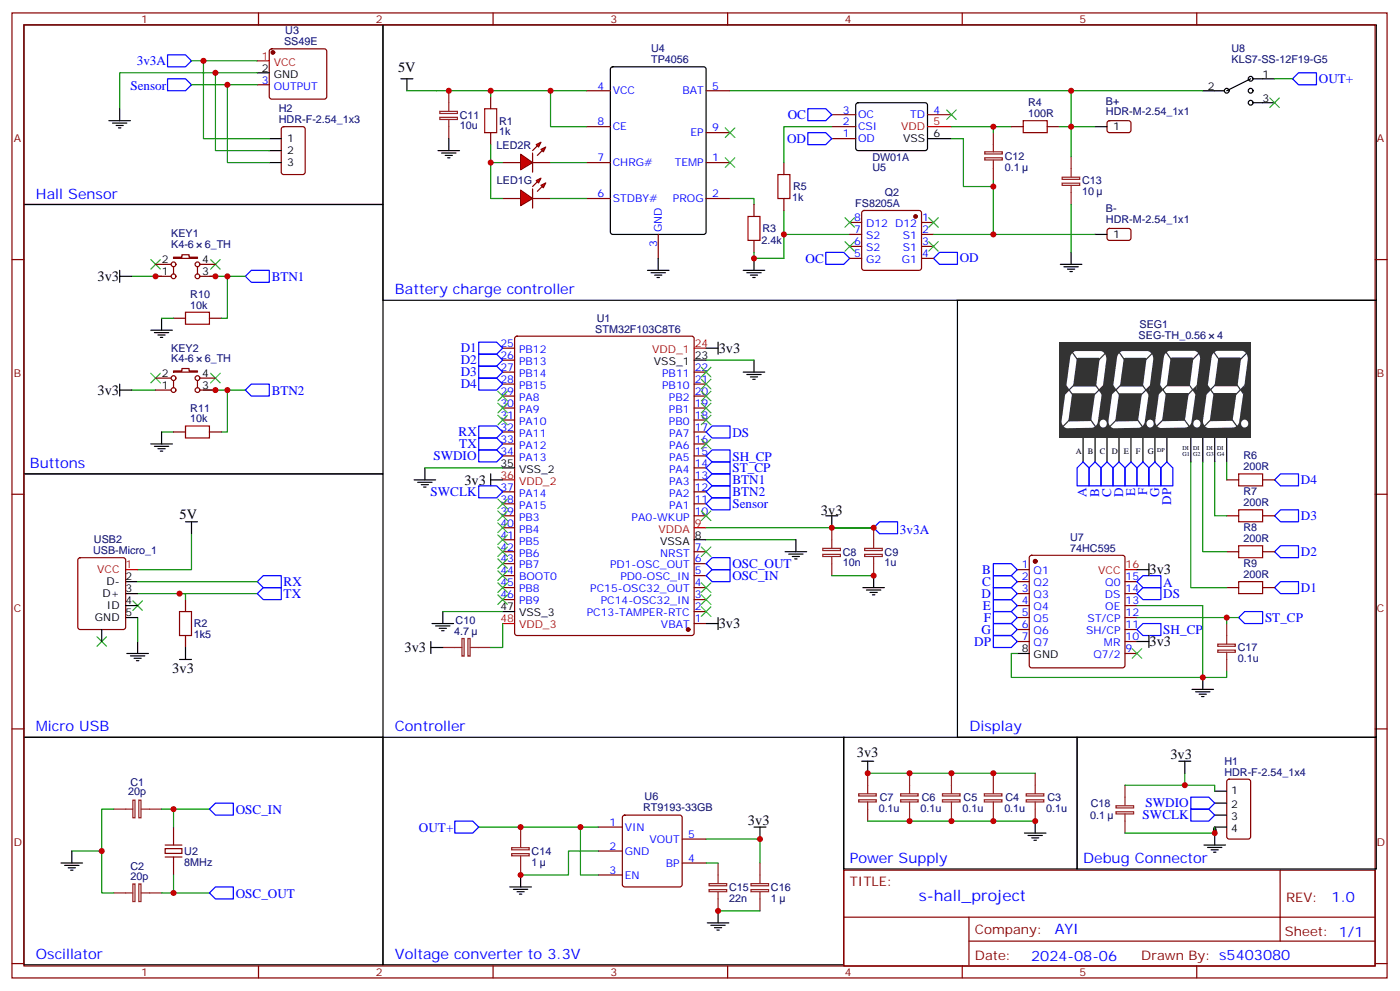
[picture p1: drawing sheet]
<svg xmlns="http://www.w3.org/2000/svg" width="413mm" height="292mm" viewBox="0 0 413 292" stroke-linecap="round" stroke-linejoin="round" font-family="sans-serif">
<g fill="none" stroke="#870000" stroke-width=".35">
<path d="M79.6 14.6l.5-.2h15.5l.5 .2 .2 .5v13.4l-.2 .5-.5 .2h-15.5l-.5-.2-.2-.5v-13.4zM75.8 25h3.6M172.9 26.7h7M172.9 37.3h7M208.1 26.7h7.1M208.1 39.1h7.1M172.9 47.9h7M172.9 58.5h7M208.1 47.9h7.1M208.1 58.5h7.1M194 69.1v7M151.9 99.3l.5-.2h51.5l.7 .4v87l-.5 .7-51.7 .1-.7-.5v-87z"/>
<path d="M148.2 116.7h3.5M148.2 113.2h3.5M148.2 109.6h3.5M148.2 102.6h3.5M148.2 106.1h3.5M204.6 116.7h3.5M204.6 113.2h3.5M204.6 109.6h3.5M148.2 134.3h3.5M148.2 130.8h3.5M148.2 127.3h3.5M148.2 123.8h3.5"/>
<path d="M148.2 120.2h3.5M204.6 137.9h3.5M204.6 134.3h3.5M204.6 130.8h3.5M204.6 127.3h3.5M204.6 123.8h3.5M204.6 120.2h3.5M148.2 152h3.5M148.2 148.4h3.5M148.2 144.9h3.5M148.2 155.5h3.5M148.2 159h3.5"/>
<path d="M204.6 152h3.5M204.6 148.4h3.5M204.6 144.9h3.5M204.6 141.4h3.5M54.7 176.7v3.5M148.2 176.7h3.5M148.2 173.1h3.5M148.2 169.6h3.5M148.2 166.1h3.5M148.2 162.6h3.5M204.6 176.7h3.5M204.6 173.1h3.5"/>
<path d="M204.6 169.6h3.5M204.6 166.1h3.5M204.6 162.6h3.5M54.7 187.3v3.5M204.6 183.7h3.5M204.6 180.2h3.5M48.7 250h4.9v1.5h-4.9zM51.2 243.7v3.5M51.2 254.3v3.5"/>
</g>
<g fill="#870000" stroke="#870000" stroke-width=".35">
<circle cx="202.8" cy="185.5" r=".53"/>
<circle cx="80.4" cy="15.5" r=".53"/>
</g>
<g fill="none" stroke="#000" stroke-width=".35">
<path d="M7.1 7.3h105.8v53h-105.8zM180.2 19.9l.4-.2h26.8l.7 .4v48.3l-.4 .6-27.1 .1-.6-.5-.1-48.2zM32.1 35.6h6.4M33.2 36.3h4.2M34.2 37h2.1M34.9 37.7h.7M35.3 32v3.6M75.8 21.4h3.6M118.2 23.2h3.5M119.9 23.2v3.5M190.9 79.7h6.3M194 76.1v3.6"/>
<path d="M191.9 80.4h4.2M193 81.1h2.1M193.7 81.8h.7M204.6 106.1h3.5M219.1 109.6h6.3M220.1 110.3h4.3M221.2 111.1h2.1M221.9 111.8h.7M222.2 106.1v3.5M7.1 139.6h105.8v77.6h-105.8zM125.2 137.9v3.5M148.2 137.9h3.5"/>
<path d="M54.7 153.7h3.5M56.4 153.7v3.6M122.1 141.4h6.3M123.1 142.1h4.3M124.2 142.8h2.1M124.9 143.5h.7M204.6 159h3.5M234.6 159v3.6M231.4 162.6h6.4M232.5 163.3h4.2M233.5 164h2.2M234.2 164.7h.7"/>
<path d="M254.4 173.1h6.3M255.4 173.8h4.2M256.5 174.6h2.1M257.2 175.3h.7M257.5 169.6v3.5M37.4 192.5h6.3M38.5 193.3h4.2M39.5 194h2.1M40.2 194.7h.7M40.6 189v3.5M52.9 194.3h3.5M54.7 190.8v3.5"/>
<path d="M127.4 183.7h6.3M128.4 184.4h4.2M129.5 185.1h2.1M130.2 185.8h.7M130.5 180.2v3.5M148.2 180.2h3.5M7.1 217.2h105.8v67.1h-105.8zM248.7 217.2h68.8v38.8h-68.8zM254 224.3h3.5M255.8 224.3v3.5M18 254.3h6.3M19 255h4.3"/>
<path d="M20.1 255.7h2.1M20.8 256.4h.7M21.2 250.8v3.5M302 245.5h6.3M303 246.2h4.3M304.1 246.9h2.1M304.8 247.6h.7M305.2 241.9v3.6"/>
</g>
<path d="M75.8 17.9h3.6M204.6 102.6h3.5M148.2 141.4h3.5M204.6 155.5h3.5M148.2 183.7h3.5" fill="none" stroke="#f00" stroke-width=".35"/>
<g fill="none" stroke="#008700" stroke-width=".35">
<path d="M75.8 21.4h-40.5v10.6M208.1 106.1h14.1M125.2 137.9h23M56.4 157.3v10.6h-15.8M208.1 159h26.5M40.6 174.9h35.2M52.9 174.9h1.8v1.8M130.5 180.2h17.7M148.2 183.7v7.1h-3.6M33.5 238.4h-3.5v24.7h3.5M47.6 238.4h3.6v5.3M51.2 238.4h10.5"/>
<path d="M255.8 227.8h49.4M21.2 250.8h8.8M51.2 257.8v5.3h-3.6M255.8 241.9h49.4M51.2 263.1h10.5"/>
</g>
<path d="M52.9 180.2h3.5v7.1h-3.5z" fill="none" stroke="#a10000" stroke-width=".35"/>
<path d="M48.7 252.5h4.9M48.7 249h4.9M51.2 247.2v1.8M51.2 252.5v1.8" fill="none" stroke="#871200" stroke-width=".35"/>
<g fill="none" stroke="#8c2424" stroke-width=".35">
<path d="M245.2 155.5v6M257.5 155.5v6M242.5 161.6h5.2v.6h-5.2zM242.5 163.3h5.2v.7h-5.2zM245.2 164v5.6M254.9 161.6h5.2v.6h-5.2zM254.9 163.3h5.2v.7h-5.2zM257.5 164v5.6M130.5 190.8h5.7M136.2 188.1h.6v5.2h-.6zM137.9 188.1h.7v5.2h-.7zM138.6 190.8h6"/>
<path d="M33.5 238.4h5.7M39.2 235.8h.6v5.1h-.6zM40.9 235.8h.7v5.1h-.7zM41.6 238.4h6M253.1 233.9h5.2v.6h-5.2zM253.1 235.7h5.2v.6h-5.2zM255.8 227.8v6M255.8 236.3v5.6M265.5 233.9h5.2v.6h-5.2zM265.5 235.7h5.2v.6h-5.2zM268.1 227.8v6M268.1 236.3v5.6"/>
<path d="M277.8 233.9h5.2v.6h-5.2zM277.8 235.7h5.2v.6h-5.2zM280.5 227.8v6M280.5 236.3v5.6M290.2 233.9h5.1v.6h-5.1zM290.2 235.7h5.1v.6h-5.1zM292.8 227.8v6M292.8 236.3v5.6M302.5 233.9h5.2v.6h-5.2zM302.5 235.7h5.2v.6h-5.2zM305.2 227.8v6M305.2 236.3v5.6"/>
<path d="M33.5 263.1h5.7M39.2 260.5h.6v5.1h-.6zM40.9 260.5h.7v5.1h-.7zM41.6 263.1h6"/>
</g>
<path d="M49.4 16.2h5.3l1.7 1.7-1.7 1.8h-5.3zM49.4 23.2h5.3l1.7 1.8-1.7 1.7h-5.3zM141.1 125.5h5.3l1.8 1.8-1.8 1.7h-5.3zM141.1 129h5.3l1.8 1.8-1.8 1.8h-5.3zM208.1 148.4l1.8-1.7h5.3v3.5h-5.3zM75.8 171.4l1.8-1.8h5.3v3.5h-5.3zM75.8 174.9l1.8-1.8h5.3v3.6h-5.3zM208.1 169.6l1.8-1.7h5.3v3.5h-5.3zM208.1 166.1l1.8-1.8h5.3v3.6h-5.3zM61.7 238.4l1.8-1.8h5.3v3.6h-5.3zM61.7 263.1l1.8-1.8h5.3v3.6h-5.3z" fill="none" stroke="#00f" stroke-width=".35"/>
<path d="M39.2 177l2.8 2.8M42 177l-2.8 2.8" fill="none" stroke="#3c3" stroke-width=".35"/>
<g fill="#f00" stroke="#870000" stroke-width=".35">
<path d="M153.5 56l3.5 2.5-3.5 2.1z"/>
<path d="M157 55.7v5.6z"/>
</g>
<g fill="#870000" stroke="#870000" stroke-width=".35">
<path d="M157 55l1.4-1.4z"/>
<path d="M159.8 55l-1.4 1.4z"/>
</g>
<g fill="#f00" stroke="#870000" stroke-width=".35">
<path d="M158 53.2l1.5-.7-.8 1.4z"/>
<path d="M159.5 54.6l1.4-.7-.7 1.4z"/>
</g>
<path d="M148.2 58.5h5.3M157 58.5h5.3" fill="none" stroke="#870000" stroke-width=".35"/>
<g fill="#f00" stroke="#870000" stroke-width=".35">
<path d="M153.5 45.4l3.5 2.5-3.5 2.1z"/>
<path d="M157 45.1v5.6z"/>
</g>
<g fill="#870000" stroke="#870000" stroke-width=".35">
<path d="M157 44.4l1.4-1.4z"/>
<path d="M158.4 45.8l1.4-1.4z"/>
</g>
<g fill="#f00" stroke="#870000" stroke-width=".35">
<path d="M158 42.6l1.5-.7-.8 1.4z"/>
<path d="M159.5 44l1.4-.7-.7 1.4z"/>
</g>
<g fill="none" stroke="#870000" stroke-width=".35">
<path d="M144.6 28.5v3.5M144.6 39.1v3.5M245.2 37.3h7M245.2 33.8h7M273.4 33.8h7.1M298.1 37.3h3.5M308.7 37.3h3.5M148.2 47.9h5.3M157 47.9h5.3M231.1 47.9v3.5M231.1 58.5v3.5M245.2 40.9h7"/>
<path d="M222.2 60.3v3.5M222.2 70.8v3.6M250.5 65.5h3.5M250.5 69.1h3.5M250.5 72.6h3.5M250.5 76.1h3.5M254.2 62.2l.5-.2h16.2l.5 .2 .2 .5v16.3l-.2 .5-.5 .2h-16.2l-.5-.3-.2-.4v-16.3zM271.6 65.5h3.6M271.6 69.1h3.6M271.6 72.6h3.6M271.6 76.1h3.6M176.4 243.7h7"/>
<path d="M176.4 250.8h7M176.4 257.8h7M183.7 240.4l.4-.2h16.3l.5 .2 .2 .5v19.7l-.3 .5-.4 .2h-16.3l-.4-.2-.3-.5v-19.7zM201.1 254.3h7M201.1 247.2h7"/>
</g>
<g fill="none" stroke="#008700" stroke-width=".35">
<path d="M172.9 26.7h-10.6v10.6h10.6M245.2 37.3h-14.1v10.6M280.5 37.3h17.6M144.6 42.6v15.9h3.6M144.6 47.9h3.6M162.3 47.9h10.6M162.3 58.5h10.6M215.2 58.5h7v1.8M280.5 40.9h3.5v14.1h8.8M292.8 53.2v15.9M231.1 69.1v7h-8.9v-1.7M231.1 62v7.1h19.4"/>
<path d="M141.1 243.7h35.3M171.1 243.7v14.1h5.3M176.4 250.8h-8.8v7h-14.1M208.1 247.2h15.9v7.1M211.7 268.4h12.3"/>
</g>
<path d="M142.9 32h3.5v7.1h-3.5zM301.6 35.6h7.1v3.5h-7.1zM229.3 51.4h3.5v7.1h-3.5zM220.5 63.8h3.5v7h-3.5z" fill="none" stroke="#a10000" stroke-width=".35"/>
<g fill="none" stroke="#000" stroke-width=".35">
<path d="M112.9 7.3h292.8v81.2h-292.8zM252.5 30.5l.4-.2h20.1l.4 .7-.1 12.9-.6 .5-20-.1-.5-.6v-12.7zM129.1 44.4h6.4M130.2 45.1h4.2M131.2 45.8h2.1M131.9 46.5h.7M132.3 40.9v3.5M273.4 40.9h7.1M219.1 79.7h6.3M222.2 76.1v3.6M312.6 77.9h6.3M313.6 78.6h4.3"/>
<path d="M314.7 79.3h2.1M315.7 74.4v3.5M220.1 80.4h4.3M221.2 81.1h2.1M221.9 81.8h.7M315.4 80h.7M319.3 129v7.1M322.8 129v7.1M326.3 129v7.1M329.8 129v7.1M333.4 129v7.1M336.9 129v7.1"/>
<path d="M340.4 129v7.1M344 129v7.1M351 129v7.1M354.5 129v7.1M358.1 129v7.1M361.6 129v7.1M112.9 217.2h135.8v67.1h-135.8zM153.5 257.8v3.5M222.2 243.7h3.6M224 243.7v3.5M150.3 261.3h6.3M151.3 262h4.3"/>
<path d="M152.4 262.7h2.1M153.1 263.5h.7M208.5 271.9h6.3M209.5 272.6h4.3M210.6 273.3h2.1M211.3 274h.7M211.7 268.4v3.5"/>
</g>
<g fill="none" stroke="#8c2424" stroke-width=".35">
<path d="M129.6 32.8h5.2v.6h-5.2zM129.6 34.6h5.2v.6h-5.2zM132.3 26.7v6M132.3 35.2v5.7M292.8 39.1v5.6M290.3 46.5h5.2v.6h-5.2zM290.3 44.7h5.2v.7h-5.2zM292.8 47.2v6M313.1 52.2h5.2v.6h-5.2zM313.1 54h5.2v.6h-5.2zM315.7 46.1v6M315.7 54.6v5.7"/>
<path d="M150.8 249.8h5.2v.6h-5.2zM150.8 251.5h5.2v.7h-5.2zM153.5 243.7v6M153.5 252.2v5.6M211.7 254.3v6M224 254.3v6M209 260.4h5.2v.6h-5.2zM209 262.1h5.2v.6h-5.2zM211.7 262.7v5.7M221.4 260.4h5.2v.6h-5.2zM221.4 262.1h5.2v.6h-5.2zM224 262.7v5.7"/>
</g>
<path d="M273.4 37.3h7.1" fill="none" stroke="#f00" stroke-width=".35"/>
<path d="M238.1 32h5.3l1.8 1.8-1.8 1.8h-5.3zM238.1 39.1h5.3l1.8 1.8-1.8 1.7h-5.3zM381 23.2l1.8-1.8h5.3v3.6h-5.3zM243.4 74.4h5.3l1.8 1.7-1.8 1.8h-5.3zM275.2 76.1l1.7-1.7h5.3v3.5h-5.3zM134.1 241.9h5.2l1.8 1.8-1.8 1.8h-5.2z" fill="none" stroke="#00f" stroke-width=".35"/>
<circle cx="269.9" cy="63.8" r=".53" fill="#870000" stroke="#870000" stroke-width=".35"/>
<g fill="none" stroke="#3c3" stroke-width=".35">
<path d="M213.8 37.7l2.8 2.8M216.6 37.7l-2.8 2.8M279 32.4l2.9 2.8M281.9 32.4l-2.9 2.8M213.8 46.5l2.8 2.8M216.6 46.5l-2.8 2.8M249.1 64.1l2.8 2.9M249.1 71.2l2.8 2.8M251.9 64.1l-2.8 2.9M251.9 71.2l-2.8 2.8M273.8 64.1l2.8 2.9M273.8 71.2l2.8 2.8"/>
<path d="M276.6 64.1l-2.8 2.9M276.6 71.2l-2.8 2.8"/>
</g>
<path d="M312.2 100.8h56.5v28.2h-56.5z" fill="#333"/>
<path d="M323.9 114.8l-1.3 9.5-.4 .5-.5 .3h-7.4l-.4-.9 2.6-18.9 .7-.9h7.2l.4 .3 .3 1.1-1.1 9.1h-8.9M337.8 114.8l-1.4 9.5-.3 .5-.5 .3h-7.4l-.5-.9 2.6-18.9 .7-.9h7.2l.4 .4 .4 1-1.2 9.1h-8.8M351.6 114.8l-1.4 9.4-.3 .5-.5 .3h-7.5l-.4-.9 2.6-18.8 .7-.9h7.2l.4 .3 .4 1-1.2 9.1h-8.8M365.6 114.8l-1.3 9.4-.4 .5-.5 .3h-7.4l-.4-.9 2.5-18.8 .8-.9h7.2l.4 .3 .3 1-1.1 9.1h-8.9" fill="none" stroke="#fff" stroke-width="2"/>
<path d="M315.7 103.3l8.3 11.6-11.2 11.3M326.1 103.8l-11 11.1 8.4 11.6M329.5 103.3l8.3 11.6-11.2 11.3M340 103.8l-11 11.1 8.4 11.6M343.3 103.2l8.3 11.7-11.2 11.2M353.8 103.7l-11 11.1 8.3 11.7M357.4 103.2l8.3 11.7-11.2 11.2M367.8 103.7l-11 11.1 8.4 11.7" fill="none" stroke="#333" stroke-width=".35"/>
<path d="M367 113.3l-1.5 1.5 1.1 1.6zM355.9 113.2l1.1 1.6-1.6 1.7zM351.4 114.8l1.1 1.5 .4-2.9zM341.8 113.2l1.2 1.6-1.6 1.6zM337.6 114.9l1.1 1.6 .4-3.1zM328 113.2l1.2 1.7-1.8 1.7zM325.3 113.3l-1.5 1.6 1.2 1.7zM314.2 113.3l1.1 1.6-1.6 1.7z" fill="#333"/>
<g fill="#fff">
<circle cx="325.1" cy="124.8" r="1.12"/>
<circle cx="339" cy="124.8" r="1.12"/>
<circle cx="352.8" cy="124.8" r="1.12"/>
<circle cx="366.8" cy="124.8" r="1.12"/>
</g>
<circle cx="305.2" cy="165.4" r=".53" fill="#870000" stroke="#870000" stroke-width=".35"/>
<g fill="none" stroke="#870000" stroke-width=".35">
<path d="M3.5 3.8h405.4v284.3h-405.4zM7.1 7.3h398.2v277.3h-398.2zM76.2 3.8v3.5M145.3 3.8v3.5M214.5 3.8v3.5M283.6 3.8v3.5M352.8 3.8v3.5M83.1 37.5l.5-.2h5.7l.6 .5 .1 12.9-.5 .7h-5.9l-.6-.4-.1-13zM326.6 35.8l.4-.2h5.9l.5 .7-.1 2.4-.6 .4-5.9-.1-.5-.6v-2.1zM3.5 76.5h3.6M45.9 77.9h4.5M51.2 75.8h2.4v-.7h2.1v.7h2.5v.3h-7z"/>
<path d="M51.2 78.6v2.1M58.2 78.6v2.1M58.9 77.9h4.6M326.6 67.5l.4-.2 5.9 .1 .5 .6-.1 2.4-.6 .4h-5.9l-.5-.7v-2.1zM405.3 76.5h3.6M45.9 81.4h4.5M51.2 93.8h3.5M58.9 81.4h4.6M61.7 93.8h3.6M45.9 114.9h4.5M45.9 111.4h4.5M51.2 109.3h2.4v-.7h2.1v.7h2.5v.3h-7z"/>
<path d="M51.2 112.1v2.1M58.2 112.1v2.1M58.9 114.9h4.6M58.9 111.4h4.6M51.2 127.3h3.5M61.7 127.3h3.6M3.5 145.6h3.6M361.6 141.4h3.5M361.6 152h3.5M372.2 141.4h3.5M372.2 152h3.5M405.3 145.6h3.6"/>
<path d="M23.2 164.5l.4-.2h12.7l.7 .5v20l-.4 .6-13 .1-.6-.5-.1-20zM299.9 167.9h3.5M299.9 171.4h3.5M299.9 174.9h3.5M299.9 178.4h3.5M303.6 163.8l.5-.2h26.8l.5 .2 .2 .5v31.8l-.2 .5-.5 .2h-26.8l-.5-.3-.2-.4v-31.8zM331.6 171.4h3.5M331.6 174.9h3.5M331.6 178.4h3.5M361.6 162.6h3.5M361.6 173.1h3.5M372.2 162.6h3.5"/>
<path d="M372.2 173.1h3.5M299.9 182h3.5M299.9 185.5h3.5M299.9 189h3.5M331.6 182h3.5M331.6 185.5h3.5M331.6 189h3.5M331.6 192.5h3.5M3.5 214.8h3.6M405.3 214.8h3.6M361.8 229.8l.5-.2h5.6l.7 .4 .1 16.5-.5 .7h-5.9l-.6-.4-.1-16.5zM248.7 256.4h156.6v28.2h-156.6z"/>
<path d="M377.3 256.4v20.9M248.7 270.2h156.5M285.6 277.3h119.6M285.6 270.2v14.2M3.5 283.9h3.6M76.2 284.6v3.5M145.3 284.6v3.5M214.5 284.6v3.5M283.6 284.6v3.5M352.8 284.6v3.5M405.3 283.9h3.6"/>
<circle cx="51.2" cy="77.9" r=".71"/>
<circle cx="58.2" cy="77.9" r=".71"/>
<circle cx="51.2" cy="81.4" r=".71"/>
<circle cx="58.2" cy="81.4" r=".71"/>
<circle cx="51.2" cy="111.4" r=".71"/>
<circle cx="51.2" cy="114.9" r=".71"/>
<circle cx="58.2" cy="111.4" r=".71"/>
<circle cx="58.2" cy="114.9" r=".71"/>
</g>
<g fill="none" stroke="#000" stroke-width=".35">
<path d="M322.8 37.3h3.5M354.5 26.7h6.4M368.7 23.2l-7.1 3.5M369.4 30.3h6.3M369.4 23.2h6.3M79.4 47.9h3.5M79.4 40.9h3.5M79.4 44.4h3.5M7.1 60.3h105.8v79.3h-105.8zM35.3 79.7v3.5M322.8 69.1h3.5M35.3 81.4h3.5"/>
<path d="M44.4 97.3h6.4M45.5 98h4.2M46.6 98.7h2.1M47.3 99.4h.7M47.6 93.8v3.5M282.2 88.5h123.5v128.7h-123.5zM35.3 113.2v3.5M35.3 114.9h3.5M208.1 102.6h3.6M211.7 100.8v3.6M44.4 130.8h6.4M45.5 131.5h4.2"/>
<path d="M46.6 132.2h2.1M47.3 132.9h.7M47.6 127.3v3.5M144.6 139.6v3.6M144.6 141.4h3.6M243.4 152h3.5M245.2 152v3.5M37 174.9h3.6M37 171.4h3.6M37 178.4h3.6M335.1 167.9h3.6M338.7 166.1v3.5"/>
<path d="M30 185.5v3.5M37 182h3.6M127 190.8h3.5M127 189v3.5M208.1 183.7h3.6M211.7 182v3.5M299.9 192.5h3.5M335.1 189h3.6M338.7 187.3v3.5M354.5 199.6v3.5M317.5 217.2h88.2v38.8h-88.2zM351.4 203.1h6.3"/>
<path d="M352.4 203.8h4.3M353.5 204.5h2.1M354.2 205.2h.7M347.5 224.3h3.5M349.2 224.3v3.5M358.1 233.1h3.5M358.1 236.6h3.5M354.9 249h6.3M356 249.7h4.2M357 250.4h2.1M357.7 251.1h.7M357.9 243.8l.2-.1a1.28 1.28 0 0 1 0 1.8l-.4-.9z"/>
<path d="M358.1 240.2h3.5M358.1 243.7h3.5M358.1 245.5v3.5"/>
<circle cx="361.6" cy="26.7" r=".71"/>
<circle cx="368.7" cy="30.3" r=".71"/>
<circle cx="368.7" cy="26.7" r=".71"/>
<circle cx="368.7" cy="23.2" r=".71"/>
</g>
<path d="M37 167.9h3.6M331.6 167.9h3.5" fill="none" stroke="#f00" stroke-width=".35"/>
<g fill="none" stroke="#008700" stroke-width=".35">
<path d="M56.4 17.9h19.4M60 17.9v23h19.4M56.4 25h19.4M63.5 21.4v23h15.9M67 25v22.9h12.4M119.9 26.7h24.7M162.3 26.7h-17.7v1.8M215.2 26.7h100.5v10.6h7.1M292.8 37.3v1.8M312.2 37.3h3.5v8.8M315.7 26.7h38.8M375.7 23.2h5.3"/>
<path d="M275.2 69.1h47.6M315.7 60.3v14.1M38.8 81.4h8.8M47.6 93.8h3.6M61.7 81.4h10.6M67 81.4v12.4h-1.7M38.8 114.9h7.1M60 114.9h12.3M67 114.9v12.4h-1.7M47.6 127.3h3.6M351 136.1v37h10.6M354.5 136.1v26.5h7.1"/>
<path d="M358.1 136.1v15.9h3.5M361.6 136.1v5.3M208.1 155.5h49.4M40.6 171.4h35.2M245.2 169.6h12.3M335.1 178.4h19.4v21.2M40.6 182v7M299.9 192.5h-1.8v7.1h56.4M335.1 182h30M361.6 197.8v1.8h-7.1M361.6 182v1.7M331.6 231.4h17.6"/>
<path d="M349.2 227.8v3.6h8.9v1.7M208.1 254.3h3.6M358.1 243.7v1.8h-26.5"/>
</g>
<g fill="none" stroke="#00f" stroke-width=".35">
<path d="M72.3 81.4l1.8-1.7h5.3v3.5h-5.3zM74.1 113.2h5.3v3.5h-5.3l-1.8-1.8zM141.1 100.8h5.3l1.8 1.8-1.8 1.8h-5.3zM141.1 104.4h5.3l1.8 1.7-1.8 1.8h-5.3zM141.1 107.9h5.3l1.8 1.7-1.8 1.8h-5.3zM141.1 111.4h5.3l1.8 1.8-1.8 1.7h-5.3zM141.1 132.6h5.3l1.8 1.7-1.8 1.8h-5.3zM208.1 127.3l1.8-1.8h5.3v3.5h-5.3zM208.1 134.3l1.8-1.7h5.3v3.5h-5.3zM208.1 137.9l1.8-1.8h5.3v3.5h-5.3zM319.3 136.1l1.7 1.8v5.3h-3.5v-5.3zM322.8 136.1l1.8 1.8v5.3h-3.6v-5.3z"/>
<path d="M326.3 136.1l1.8 1.8v5.3h-3.5v-5.3zM329.8 136.1l1.8 1.8v5.3h-3.5v-5.3zM333.4 136.1l1.7 1.8v5.3h-3.5v-5.3zM336.9 136.1l1.8 1.8v5.3h-3.6v-5.3zM338.7 137.9l1.7-1.8 1.8 1.8v5.3h-3.5zM344 136.1l1.7 1.8v5.3h-3.5v-5.3zM377.5 139.6h5.3v3.6h-5.3l-1.8-1.8zM141.1 143.2h5.3l1.8 1.7-1.8 1.8h-5.3zM208.1 141.4l1.8-1.8h5.3v3.6h-5.3zM208.1 144.9l1.8-1.7h5.3v3.5h-5.3zM259.3 153.7h5.3v3.6h-5.3l-1.8-1.8zM375.7 152l1.8-1.8h5.3v3.5h-5.3z"/>
<path d="M292.8 166.1h5.3l1.8 1.8-1.8 1.7h-5.3zM292.8 169.6h5.3l1.8 1.8-1.8 1.7h-5.3zM292.8 173.1h5.3l1.8 1.8-1.8 1.8h-5.3zM292.8 176.7h5.3l1.8 1.7-1.8 1.8h-5.3zM335.1 171.4l1.8-1.8h5.3v3.5h-5.3zM335.1 174.9l1.8-1.8h5.3v3.6h-5.3zM377.5 171.4h5.3v3.5h-5.3l-1.8-1.8zM377.5 160.8h5.3v3.5h-5.3l-1.8-1.7zM292.8 180.2h5.3l1.8 1.8-1.8 1.7h-5.3zM292.8 183.7h5.3l1.8 1.8-1.8 1.8h-5.3zM292.8 187.3h5.3l1.8 1.7-1.8 1.8h-5.3zM335.1 185.5l1.8-1.8h5.3v3.6h-5.3z"/>
<path d="M365.1 182l1.8-1.8h5.3v3.5h-5.3zM351 234.9h5.3l1.8 1.7-1.8 1.8h-5.3zM351 238.4h5.3l1.8 1.8-1.8 1.7h-5.3z"/>
</g>
<path d="M359 189.8h5.1v.6h-5.1zM359 191.6h5.1v.6h-5.1zM361.6 183.7v6M361.6 192.2v5.6M329 237.4h5.2v.7h-5.2zM329 239.2h5.2v.6h-5.2zM331.6 231.4v5.9M331.6 239.8v5.7" fill="none" stroke="#8c2424" stroke-width=".35"/>
<g fill="none" stroke="#3c3" stroke-width=".35">
<path d="M374.3 28.9l2.8 2.8M377.1 28.9l-2.8 2.8M44.4 76.5l2.9 2.8M47.3 76.5l-2.9 2.8M62.1 76.5l2.8 2.8M64.9 76.5l-2.8 2.8M44.4 110l2.9 2.8M47.3 110l-2.9 2.8M62.1 110l2.8 2.8M64.9 110l-2.8 2.8M146.8 118.8l2.8 2.8M146.8 115.3l2.8 2.8"/>
<path d="M149.6 118.8l-2.8 2.8M149.6 115.3l-2.8 2.8M206.7 108.2l2.8 2.9M206.7 111.8l2.8 2.8M206.7 115.3l2.8 2.8M206.7 118.8l2.8 2.8M209.5 115.3l-2.8 2.8M209.5 111.8l-2.8 2.8M209.5 108.2l-2.8 2.9M209.5 118.8l-2.8 2.8M146.8 122.3l2.8 2.9M149.6 122.3l-2.8 2.9"/>
<path d="M206.7 122.3l2.8 2.9M206.7 129.4l2.8 2.8M209.5 122.3l-2.8 2.9M209.5 129.4l-2.8 2.8M146.8 157.6l2.8 2.8M146.8 154.1l2.8 2.8M146.8 150.6l2.8 2.8M146.8 147l2.8 2.9M149.6 157.6l-2.8 2.8M149.6 154.1l-2.8 2.8M149.6 150.6l-2.8 2.8M149.6 147l-2.8 2.9"/>
<path d="M206.7 150.6l2.8 2.8M209.5 150.6l-2.8 2.8M146.8 175.3l2.8 2.8M146.8 171.7l2.8 2.9M146.8 168.2l2.8 2.8M146.8 164.7l2.8 2.8M146.8 161.1l2.8 2.9M149.6 175.3l-2.8 2.8M149.6 171.7l-2.8 2.9M149.6 168.2l-2.8 2.8M149.6 164.7l-2.8 2.8M149.6 161.1l-2.8 2.9"/>
<path d="M206.7 161.1l2.8 2.9M206.7 171.7l2.8 2.9M206.7 175.3l2.8 2.8M206.7 178.8l2.8 2.8M209.5 161.1l-2.8 2.9M209.5 171.7l-2.8 2.9M209.5 175.3l-2.8 2.8M209.5 178.8l-2.8 2.8M28.6 187.6l2.8 2.8M31.4 187.6l-2.8 2.8M333.7 191.1l2.8 2.9M336.5 191.1l-2.8 2.9"/>
</g>
<path d="M54.7 92h7v3.5h-7zM54.7 125.5h7v3.5h-7zM365.1 139.6h7.1v3.6h-7.1zM365.1 150.2h7.1v3.5h-7.1zM365.1 160.8h7.1v3.5h-7.1zM365.1 171.4h7.1v3.5h-7.1z" fill="none" stroke="#a10000" stroke-width=".35"/>
<g fill="#c00">
<circle cx="51.2" cy="238.4" r=".88"/>
<circle cx="51.2" cy="263.1" r=".88"/>
<circle cx="292.8" cy="227.8" r=".88"/>
<circle cx="280.5" cy="227.8" r=".88"/>
<circle cx="268.1" cy="227.8" r=".88"/>
<circle cx="292.8" cy="241.9" r=".88"/>
<circle cx="280.5" cy="241.9" r=".88"/>
<circle cx="268.1" cy="241.9" r=".88"/>
<circle cx="305.2" cy="241.9" r=".88"/>
<circle cx="30" cy="250.8" r=".88"/>
<circle cx="255.8" cy="227.8" r=".88"/>
<circle cx="144.6" cy="47.9" r=".88"/>
<circle cx="231.1" cy="69.1" r=".88"/>
<circle cx="222.3" cy="76.1" r=".88"/>
<circle cx="153.5" cy="243.7" r=".88"/>
<circle cx="153.5" cy="257.8" r=".88"/>
<circle cx="171.1" cy="243.7" r=".88"/>
<circle cx="211.7" cy="268.4" r=".88"/>
<circle cx="224" cy="247.2" r=".88"/>
<circle cx="361.6" cy="182" r=".88"/>
<circle cx="354.5" cy="199.6" r=".88"/>
<circle cx="67" cy="81.4" r=".88"/>
<circle cx="162.3" cy="26.7" r=".88"/>
<circle cx="144.6" cy="26.7" r=".88"/>
<circle cx="132.3" cy="26.7" r=".88"/>
<circle cx="67" cy="114.9" r=".88"/>
<circle cx="292.8" cy="37.3" r=".88"/>
<circle cx="292.8" cy="55" r=".88"/>
<circle cx="315.7" cy="37.3" r=".88"/>
<circle cx="315.7" cy="26.7" r=".88"/>
<circle cx="45.9" cy="81.4" r=".88"/>
<circle cx="63.5" cy="81.4" r=".88"/>
<circle cx="63.5" cy="114.9" r=".88"/>
<circle cx="60" cy="17.9" r=".88"/>
<circle cx="63.5" cy="21.4" r=".88"/>
<circle cx="67" cy="25" r=".88"/>
<circle cx="257.5" cy="169.6" r=".88"/>
<circle cx="245.2" cy="155.5" r=".88"/>
<circle cx="257.5" cy="155.5" r=".88"/>
<circle cx="292.8" cy="69.1" r=".88"/>
<circle cx="52.9" cy="174.9" r=".88"/>
<circle cx="349.3" cy="231.4" r=".88"/>
<circle cx="358.1" cy="245.5" r=".88"/>
</g>
<text font-size="4.6" fill="#00f" x="270.8" y="265.4">s-hall_project</text>
<g font-size="4.2">
<text x="117.4" y="21.1">5V</text>
<text x="28.8" y="82.9">3v3</text>
<text x="211.8" y="104">3v3</text>
<text x="28.8" y="116.4">3v3</text>
<text x="136.9" y="142.8">3v3</text>
<text x="52.9" y="153">5V</text>
<text x="242" y="151.7">3v3</text>
<text x="338.8" y="169.2">3v3</text>
<text x="211.8" y="185.1">3v3</text>
<text x="338.8" y="190.4">3v3</text>
<text x="119.3" y="192.2">3v3</text>
<text x="50.8" y="198.3">3v3</text>
<text x="252.6" y="223.2">3v3</text>
<text x="345" y="223.6">3v3</text>
<text x="220.5" y="243">3v3</text>
</g>
<g font-size="4.2" fill="#00f">
<text x="10.6" y="58.5">Hall Sensor</text>
<text x="116.4" y="86.7">Battery charge controller</text>
<text x="8.8" y="137.9">Buttons</text>
<text x="10.6" y="215.5">Micro USB</text>
<text x="116.4" y="215.5">Controller</text>
<text x="285.8" y="215.5">Display</text>
<text x="250.5" y="254.3">Power Supply</text>
<text x="319.3" y="254.3">Debug Connector</text>
<text x="392.5" y="265.7">1.0</text>
<text x="310.9" y="275.2">AYI</text>
<text x="10.6" y="282.5">Oscillator</text>
<text x="116.4" y="282.5">Voltage converter to 3.3V</text>
<text x="304" y="283">2024-08-06</text>
</g>
<g font-size="3.9" fill="#00f">
<text x="40.3" y="19.1">3v3A</text>
<text x="38.4" y="26.4">Sensor</text>
<text x="388.8" y="24.4">OUT+</text>
<text x="232.2" y="35.1">OC</text>
<text x="232" y="42.1">OD</text>
<text x="237.5" y="77.4">OC</text>
<text x="282.9" y="77.3">OD</text>
<text x="80.1" y="82.7">BTN1</text>
<text x="135.8" y="103.9">D1</text>
<text x="135.8" y="107.4">D2</text>
<text x="135.8" y="110.9">D3</text>
<text x="80.1" y="116.2">BTN2</text>
<text x="135.8" y="114.4">D4</text>
<text x="135.2" y="128.6">RX</text>
<text x="215.9" y="128.6">DS</text>
<text x="127.8" y="135.6">SWDIO</text>
<text x="135.4" y="132.1">TX</text>
<text x="215.9" y="135.9">SH_CP</text>
<text x="215.9" y="139.1">ST_CP</text>
<text x="215.9" y="142.7">BTN1</text>
<text x="383.5" y="142.6">D4</text>
<text x="126.9" y="146.2">SWCLK</text>
<text x="215.9" y="149.8">Sensor</text>
<text x="215.9" y="146.2">BTN2</text>
<text x="320.3" y="146.6" transform="rotate(-90 320.3 146.6)">A</text>
<text x="324" y="146.4" transform="rotate(-90 324 146.4)">B</text>
<text x="327.6" y="146.4" transform="rotate(-90 327.6 146.4)">C</text>
<text x="331.1" y="146.6" transform="rotate(-90 331.1 146.6)">D</text>
<text x="334.6" y="146.2" transform="rotate(-90 334.6 146.2)">E</text>
<text x="338.2" y="146" transform="rotate(-90 338.2 146)">F</text>
<text x="341.7" y="146.6" transform="rotate(-90 341.7 146.6)">G</text>
<text x="345.2" y="148.7" transform="rotate(-90 345.2 148.7)">DP</text>
<text x="383.5" y="153.1">D3</text>
<text x="265.3" y="157.2">3v3A</text>
<text x="215.9" y="167.4">OSC_OUT</text>
<text x="383.5" y="163.7">D2</text>
<text x="83.6" y="172.6">RX</text>
<text x="215.9" y="171">OSC_IN</text>
<text x="289.5" y="169.1">B</text>
<text x="289.5" y="172.6">C</text>
<text x="342.9" y="172.8">A</text>
<text x="83.6" y="176.1">TX</text>
<text x="289.3" y="176.2">D</text>
<text x="289.7" y="179.7">E</text>
<text x="342.9" y="176.3">DS</text>
<text x="383.5" y="174.3">D1</text>
<text x="290" y="183.2">F</text>
<text x="372.9" y="183.2">ST_CP</text>
<text x="287.2" y="190.3">DP</text>
<text x="289.3" y="186.7">G</text>
<text x="342.9" y="186.7">SH_CP</text>
<text x="69.5" y="239.8">OSC_IN</text>
<text x="337.7" y="237.9">SWDIO</text>
<text x="123.5" y="245">OUT+</text>
<text x="336.8" y="241.4">SWCLK</text>
<text x="69.5" y="264.5">OSC_OUT</text>
</g>
<g font-size="3.9" fill="#800">
<text x="250.5" y="261">TITLE:</text>
<text x="379.1" y="265.7">REV:</text>
<text x="287.4" y="275.2">Company:</text>
<text x="378.7" y="275.8">Sheet: 1/1</text>
<text x="287.4" y="282.9">Date:</text>
<text x="336.4" y="282.9">Drawn By: s5403080</text>
</g>
<g font-size="3.2" fill="#800">
<text x="41.6" y="6.8">1</text>
<text x="110.8" y="6.8">2</text>
<text x="179.9" y="6.8">3</text>
<text x="249.1" y="6.8">4</text>
<text x="318.2" y="6.8">5</text>
<text x="4.1" y="41.9">A</text>
<text x="405.9" y="41.9">A</text>
<text x="4.1" y="111.1">B</text>
<text x="405.9" y="111.1">B</text>
<text x="4.1" y="180.2">C</text>
<text x="405.9" y="180.2">C</text>
<text x="4.1" y="249.3">D</text>
<text x="405.9" y="249.3">D</text>
<text x="41.6" y="287.6">1</text>
<text x="110.8" y="287.6">2</text>
<text x="179.9" y="287.6">3</text>
<text x="249.1" y="287.6">4</text>
<text x="318.2" y="287.6">5</text>
</g>
<g font-size="3.2" fill="#000080">
<text x="84.1" y="10.2">U3</text>
<text x="83.7" y="13.3">SS49E</text>
<text x="191.9" y="15.5">U4</text>
<text x="363" y="15.3">U8</text>
<text x="191.9" y="18.6">TP4056</text>
<text x="363" y="18.5">KLS7-SS-12F19-G5</text>
<text x="82.2" y="33.1">H2</text>
<text x="135.5" y="35">C11</text>
<text x="303" y="34.5">100R</text>
<text x="303" y="31.3">R4</text>
<text x="326" y="34">HDR-M-2.54_1x1</text>
<text x="326" y="30.8">B+</text>
<text x="82.2" y="36.3">HDR-F-2.54_1x3</text>
<text x="135.5" y="38.1">10u</text>
<text x="147.1" y="39.9">1k</text>
<text x="147.1" y="36.7">R1</text>
<text x="146.4" y="43.8">LED2R</text>
<text x="257.1" y="47.3">DW01A</text>
<text x="296.2" y="47.3">C12</text>
<text x="257.1" y="50.5">U5</text>
<text x="296.2" y="50.5">0.1</text>
<text x="146.5" y="54.3">LED1G</text>
<text x="233.5" y="59.3">1k</text>
<text x="233.8" y="56.1">R5</text>
<text x="260.9" y="57.6">Q2</text>
<text x="319" y="57.5">10</text>
<text x="319" y="54.3">C13</text>
<text x="252.1" y="60.9">FS8205A</text>
<text x="326" y="65.7">HDR-M-2.54_1x1</text>
<text x="326" y="62.6">B-</text>
<text x="50.5" y="70">KEY1</text>
<text x="224.4" y="72">2.4k</text>
<text x="224.7" y="68.5">R3</text>
<text x="50.5" y="73.1">K4-6</text>
<text x="60.4" y="73.1">6_TH</text>
<text x="56.1" y="87.8">R10</text>
<text x="56.1" y="90.9">10k</text>
<text x="175.9" y="94.8">U1</text>
<text x="175.5" y="98">STM32F103C8T6</text>
<text x="335.6" y="99.8">SEG-TH_0.56</text>
<text x="335.9" y="96.5">SEG1</text>
<text x="358.8" y="99.8">4</text>
<text x="50.5" y="106.7">K4-6</text>
<text x="50.5" y="103.6">KEY2</text>
<text x="60.4" y="106.7">6_TH</text>
<text x="56.1" y="124.5">10k</text>
<text x="56.1" y="121.3">R11</text>
<text x="366.6" y="135.4">R6</text>
<text x="366.6" y="138.6">200R</text>
<text x="366.6" y="149.2">200R</text>
<text x="366.6" y="146">R7</text>
<text x="27.7" y="159.9">USB2</text>
<text x="315.5" y="159.4">U7</text>
<text x="366.6" y="159.7">200R</text>
<text x="366.6" y="156.6">R8</text>
<text x="27.4" y="163.2">USB-Micro_1</text>
<text x="248.4" y="166.9">10n</text>
<text x="248.4" y="163.7">C8</text>
<text x="260.8" y="166.9">1u</text>
<text x="260.8" y="163.7">C9</text>
<text x="315.5" y="162.6">74HC595</text>
<text x="366.6" y="167.1">R9</text>
<text x="366.6" y="170.3">200R</text>
<text x="57.1" y="184.9">R2</text>
<text x="134.3" y="183.9">C10</text>
<text x="57.1" y="188">1k5</text>
<text x="133.9" y="187.1">4.7</text>
<text x="364.8" y="192">C17</text>
<text x="364.8" y="195.1">0.1u</text>
<text x="360.9" y="225.4">H1</text>
<text x="38.5" y="231.6">C1</text>
<text x="360.9" y="228.5">HDR-F-2.54_1x4</text>
<text x="37.8" y="234.3">20p</text>
<text x="189.6" y="239">RT9193-33GB</text>
<text x="190" y="235.7">U6</text>
<text x="259" y="239.1">0.1u</text>
<text x="259.4" y="235.9">C7</text>
<text x="271.4" y="239.1">0.1u</text>
<text x="271.7" y="235.9">C6</text>
<text x="283.7" y="239.1">0.1u</text>
<text x="284.1" y="235.9">C5</text>
<text x="296.1" y="239.1">0.1u</text>
<text x="296.4" y="235.9">C4</text>
<text x="308.4" y="239.1">0.1u</text>
<text x="308.8" y="235.9">C3</text>
<text x="321.5" y="237.8">C18</text>
<text x="321.4" y="241.3">0.1</text>
<text x="54.3" y="251.9">U2</text>
<text x="156.7" y="251.9">C14</text>
<text x="38.5" y="256.3">C2</text>
<text x="54.3" y="255.1">8MHz</text>
<text x="156.7" y="255.1">1</text>
<text x="38.5" y="259.4">20p</text>
<text x="214.9" y="262.5">C15</text>
<text x="227.3" y="262.5">C16</text>
<text x="214.9" y="265.7">22n</text>
<text x="227.3" y="265.6">1</text>
</g>
<g font-size="3.2" fill="#f00">
<text x="77.2" y="17.6">1</text>
<text x="80.7" y="19.3">VCC</text>
<text x="265.6" y="38.4">VDD</text>
<text x="275.2" y="37">5</text>
<text x="192.2" y="104">VDD_1</text>
<text x="204.8" y="102.2">24</text>
<text x="147.5" y="141">36</text>
<text x="153" y="142.8">VDD_2</text>
<text x="204.8" y="155.2">9</text>
<text x="194.1" y="156.9">VDDA</text>
<text x="37" y="167.5">1</text>
<text x="331.8" y="167.5">16</text>
<text x="28.7" y="168.9">VCC</text>
<text x="323.7" y="169.3">VCC</text>
<text x="147.5" y="183.4">48</text>
<text x="153" y="185.1">VDD_3</text>
</g>
<g font-size="3.2">
<text x="77.2" y="21.1">2</text>
<text x="80.7" y="22.9">GND</text>
<text x="372.2" y="22.9">1</text>
<text x="356.1" y="26.4">2</text>
<text x="372.2" y="29.9">3</text>
<text x="84.7" y="41.9">1</text>
<text x="266.2" y="41.9">VSS</text>
<text x="275.2" y="40.5">6</text>
<text x="328.1" y="38.4">1</text>
<text x="84.7" y="45.4">2</text>
<text x="84.7" y="49">3</text>
<text x="328.1" y="70.1">1</text>
<text x="47.7" y="77.5">2</text>
<text x="59.6" y="77.5">4</text>
<text x="47.7" y="81.1">1</text>
<text x="59.6" y="81.1">3</text>
<text x="192.8" y="107.5">VSS_1</text>
<text x="204.8" y="105.8">23</text>
<text x="47.7" y="111.1">2</text>
<text x="59.6" y="111.1">4</text>
<text x="47.7" y="114.6">1</text>
<text x="59.6" y="114.6">3</text>
<text x="147.5" y="137.5">35</text>
<text x="153" y="139.3">VSS_2</text>
<text x="194.6" y="160.4">VSSA</text>
<text x="204.8" y="158.7">8</text>
<text x="31.4" y="172.4">D-</text>
<text x="37" y="171">2</text>
<text x="30.2" y="176">D+</text>
<text x="31.5" y="179.5">ID</text>
<text x="37" y="174.6">3</text>
<text x="37" y="178.1">4</text>
<text x="147.5" y="179.8">47</text>
<text x="28" y="183">GND</text>
<text x="37" y="181.6">5</text>
<text x="153" y="181.6">VSS_3</text>
<text x="301.2" y="192.2">8</text>
<text x="304.7" y="194">GND</text>
<text x="362.9" y="233.8">1</text>
<text x="362.9" y="238.1">2</text>
<text x="362.9" y="241.6">3</text>
<text x="362.9" y="245.1">4</text>
</g>
<g font-size="3.2" fill="#00f">
<text x="77.2" y="24.6">3</text>
<text x="80.7" y="26.4">OUTPUT</text>
<text x="176.1" y="26.4">4</text>
<text x="180.6" y="27.8">VCC</text>
<text x="201.1" y="27.8">BAT</text>
<text x="209.9" y="26.4">5</text>
<text x="248.5" y="33.4">3</text>
<text x="252.9" y="34.9">OC</text>
<text x="268.3" y="34.9">TD</text>
<text x="275.2" y="33.4">4</text>
<text x="176.1" y="37">8</text>
<text x="180.6" y="38.4">CE</text>
<text x="203.5" y="40.1">EP</text>
<text x="209.9" y="38.7">9</text>
<text x="248.5" y="40.5">1</text>
<text x="248.5" y="37">2</text>
<text x="252.9" y="41.9">OD</text>
<text x="252.9" y="38.4">CSI</text>
<text x="176.1" y="47.6">7</text>
<text x="209.9" y="47.6">1</text>
<text x="180.6" y="49">CHRG#</text>
<text x="198.9" y="49">TEMP</text>
<text x="176.1" y="58.1">6</text>
<text x="180.6" y="59.5">STDBY#</text>
<text x="198.4" y="59.5">PROG</text>
<text x="209.9" y="58.1">2</text>
<text x="251.8" y="65.2">8</text>
<text x="271.8" y="65.2">1</text>
<text x="195.1" y="68.4" transform="rotate(-90 195.1 68.4)">GND</text>
<text x="251.8" y="68.7">7</text>
<text x="255.3" y="70.5">S2</text>
<text x="255.3" y="67">D12 D12</text>
<text x="266.1" y="70.5">S1</text>
<text x="271.8" y="68.7">2</text>
<text x="193.7" y="72.9" transform="rotate(-90 193.7 72.9)">3</text>
<text x="251.8" y="75.8">5</text>
<text x="251.8" y="72.2">6</text>
<text x="255.3" y="77.5">G2</text>
<text x="255.3" y="74">S2</text>
<text x="265.9" y="77.5">G1</text>
<text x="266.1" y="74">S1</text>
<text x="271.8" y="72.2">3</text>
<text x="271.8" y="75.8">4</text>
<text x="147.5" y="102.2">25</text>
<text x="147.5" y="105.8">26</text>
<text x="153" y="104">PB12</text>
<text x="153" y="107.5">PB13</text>
<text x="147.5" y="109.3">27</text>
<text x="147.5" y="112.8">28</text>
<text x="153" y="111.1">PB14</text>
<text x="195.2" y="111.1">PB11</text>
<text x="204.8" y="112.8">21</text>
<text x="204.8" y="109.3">22</text>
<text x="147.5" y="116.3">29</text>
<text x="147.5" y="119.9">30</text>
<text x="153" y="114.6">PB15</text>
<text x="153" y="118.1">PA8</text>
<text x="195.2" y="114.6">PB10</text>
<text x="197.2" y="118.1">PB2</text>
<text x="204.8" y="119.9">19</text>
<text x="204.8" y="116.3">20</text>
<text x="147.5" y="123.4">31</text>
<text x="153" y="121.6">PA9</text>
<text x="153" y="125.2">PA10</text>
<text x="197.2" y="125.2">PB0</text>
<text x="197.2" y="121.6">PB1</text>
<text x="204.8" y="123.4">18</text>
<text x="147.5" y="126.9">32</text>
<text x="147.5" y="130.5">33</text>
<text x="153" y="128.7">PA11</text>
<text x="197.2" y="128.7">PA7</text>
<text x="204.8" y="130.5">16</text>
<text x="204.8" y="126.9">17</text>
<text x="147.5" y="134">34</text>
<text x="153" y="132.2">PA12</text>
<text x="153" y="135.7">PA13</text>
<text x="197.2" y="135.7">PA5</text>
<text x="197.2" y="132.2">PA6</text>
<text x="204.8" y="137.5">14</text>
<text x="204.8" y="134">15</text>
<text x="197.2" y="142.8">PA3</text>
<text x="197.2" y="139.3">PA4</text>
<text x="204.8" y="141">13</text>
<text x="147.5" y="144.6">37</text>
<text x="147.5" y="148.1">38</text>
<text x="153" y="146.3">PA14</text>
<text x="153" y="149.9">PA15</text>
<text x="197.2" y="149.9">PA1</text>
<text x="197.2" y="146.3">PA2</text>
<text x="204.8" y="148.1">11</text>
<text x="204.8" y="144.6">12</text>
<text x="147.5" y="151.6">39</text>
<text x="147.5" y="155.2">40</text>
<text x="153" y="153.4">PB3</text>
<text x="186.2" y="153.4">PA0-WKUP</text>
<text x="204.8" y="151.6">10</text>
<text x="147.5" y="158.7">41</text>
<text x="153" y="156.9">PB4</text>
<text x="153" y="160.4">PB5</text>
<text x="147.5" y="162.2">42</text>
<text x="147.5" y="165.7">43</text>
<text x="153" y="164">PB6</text>
<text x="153" y="167.5">PB7</text>
<text x="179.8" y="167.5">PD1-OSC_OUT</text>
<text x="194.6" y="164">NRST</text>
<text x="204.8" y="165.7">6</text>
<text x="204.8" y="162.2">7</text>
<text x="301.2" y="167.5">1</text>
<text x="147.5" y="169.3">44</text>
<text x="147.5" y="172.8">45</text>
<text x="153" y="171">BOOT0</text>
<text x="182.9" y="171">PD0-OSC_IN</text>
<text x="204.8" y="172.8">4</text>
<text x="204.8" y="169.3">5</text>
<text x="301.2" y="171">2</text>
<text x="304.7" y="169.3">Q1</text>
<text x="304.7" y="172.8">Q2</text>
<text x="325.8" y="172.8">Q0</text>
<text x="331.8" y="171">15</text>
<text x="147.5" y="176.3">46</text>
<text x="153" y="174.6">PB8</text>
<text x="153" y="178.1">PB9</text>
<text x="174" y="174.6">PC15-OSC32_OUT</text>
<text x="177.1" y="178.1">PC14-OSC32_IN</text>
<text x="204.8" y="179.8">2</text>
<text x="204.8" y="176.3">3</text>
<text x="301.2" y="174.6">3</text>
<text x="301.2" y="178.1">4</text>
<text x="304.7" y="176.3">Q3</text>
<text x="304.7" y="179.8">Q4</text>
<text x="325.7" y="176.3">DS</text>
<text x="325.8" y="179.8">OE</text>
<text x="331.8" y="178.1">13</text>
<text x="331.8" y="174.6">14</text>
<text x="173" y="181.6">PC13-TAMPER-RTC</text>
<text x="194.8" y="185.1">VBAT</text>
<text x="204.8" y="183.4">1</text>
<text x="301.2" y="181.6">5</text>
<text x="301.2" y="185.1">6</text>
<text x="304.7" y="183.4">Q5</text>
<text x="320.6" y="183.4">ST/CP</text>
<text x="331.8" y="185.1">11</text>
<text x="331.8" y="181.6">12</text>
<text x="301.2" y="188.7">7</text>
<text x="304.7" y="186.9">Q6</text>
<text x="304.7" y="190.4">Q7</text>
<text x="320.2" y="186.9">SH/CP</text>
<text x="325.4" y="190.4">MR</text>
<text x="331.8" y="188.7">10</text>
<text x="322.3" y="194">Q7/2</text>
<text x="331.8" y="192.2">9</text>
<text x="179.7" y="243.3">1</text>
<text x="184.1" y="244.8">VIN</text>
<text x="179.7" y="250.4">2</text>
<text x="184.1" y="251.8">GND</text>
<text x="191.4" y="248.3">VOUT</text>
<text x="202.8" y="246.9">5</text>
<text x="179.7" y="257.5">3</text>
<text x="196.3" y="255.3">BP</text>
<text x="202.8" y="253.9">4</text>
<text x="184.1" y="258.9">EN</text>
</g>
<g font-size="2.5">
<text x="317.1" y="133.6">A</text>
<text x="320.7" y="133.6">B</text>
<text x="324.2" y="133.6">C</text>
<text x="327.7" y="133.6">D</text>
<text x="331.3" y="133.6">E</text>
<text x="334.8" y="133.6">F</text>
<text x="338.3" y="133.6">G</text>
</g>
<g font-size="1.8">
<text x="341.1" y="133.3">DP</text>
<text x="348.5" y="132.6">DI</text>
<text x="348.5" y="134.3">G1</text>
<text x="351.7" y="132.6">DI</text>
<text x="351.7" y="134.3">G2</text>
<text x="355.6" y="132.6">DI</text>
<text x="355.6" y="134.3">G3</text>
<text x="358.8" y="132.6">DI</text>
<text x="358.8" y="134.3">G4</text>
</g>
</svg>
